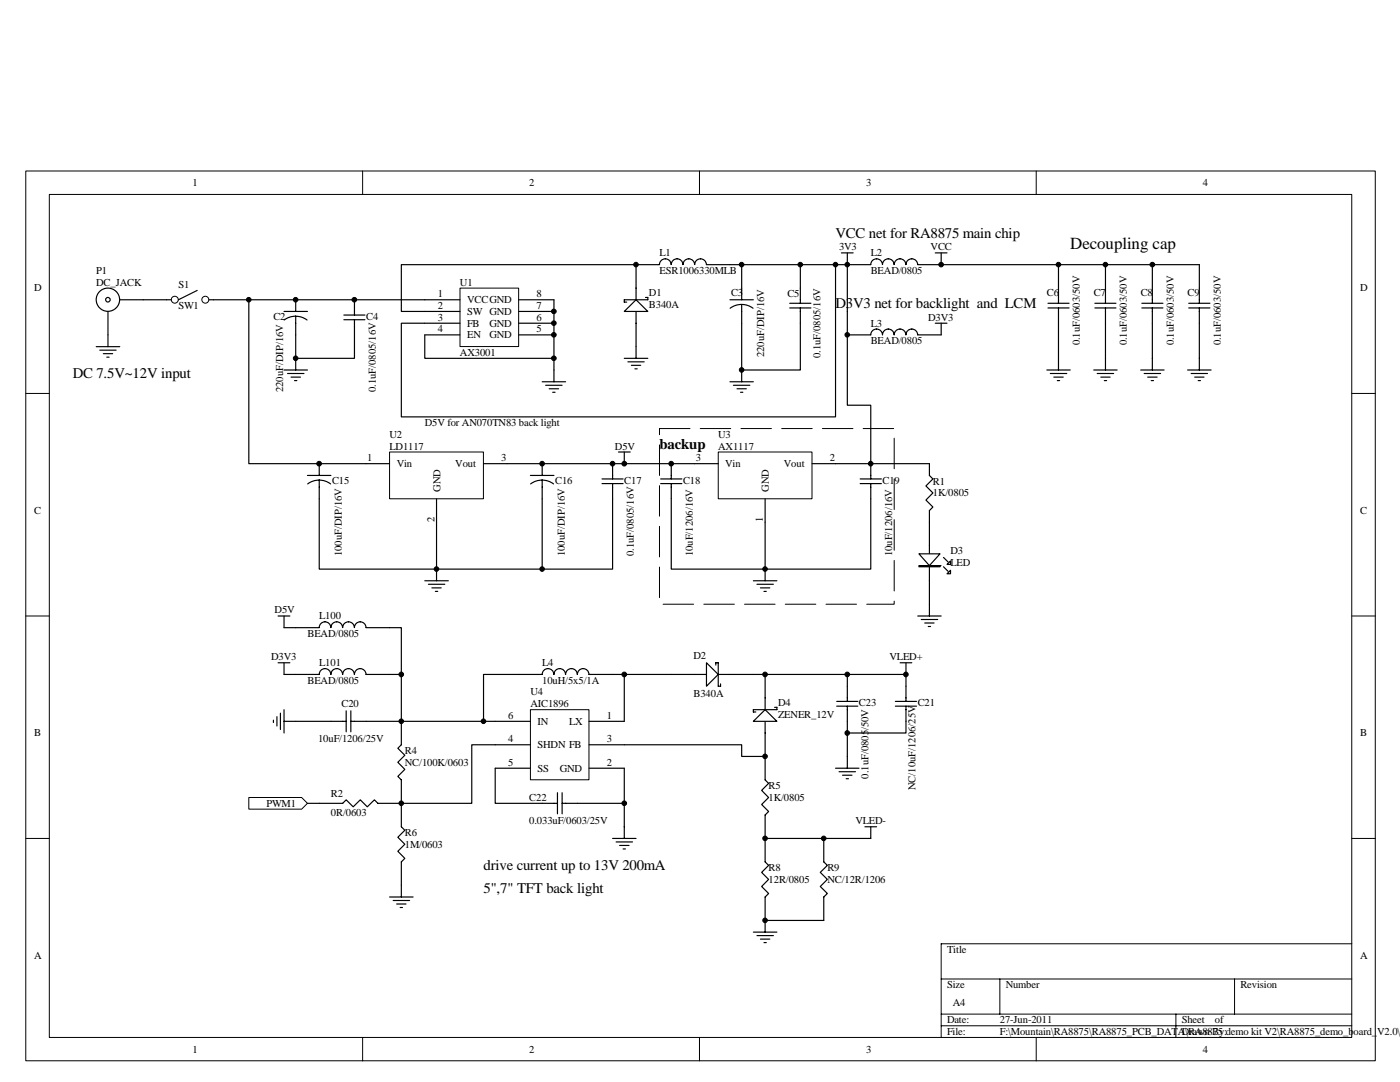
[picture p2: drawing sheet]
<svg xmlns="http://www.w3.org/2000/svg" width="279mm" height="216mm" viewBox="0 0 279 216" stroke-linecap="round" stroke-linejoin="round" font-family="sans-serif">
<g fill="none" stroke="#000" stroke-width=".2">
<path d="M5.1 34.1h269.4v177.6h-269.4zM9.8 38.8h260v168.2h-260zM72.4 34.1v4.7M139.6 34.1v4.7M206.8 34.1v4.7M5.1 78.5h4.7M269.8 78.5h4.7M5.1 122.9h4.7M269.8 122.9h4.7M5.1 167.3h4.7M269.8 167.3h4.7M187.8 195.3h82"/>
<path d="M199.5 195.3v7.1M246.4 195.3v7.1M269.8 188.3h-82v18.7M72.4 207v4.7M139.6 207v4.7M187.8 202.4h82M187.8 204.7h82M206.8 207v4.7M234.7 202.4v4.6"/>
</g>
<path d="M23.9 59.8h4.7M21.5 62.1v4.7" fill="none" stroke="#000" stroke-width=".23"/>
<circle cx="21.5" cy="59.8" r=".46" fill="#fff" stroke="#000" stroke-width=".23"/>
<g fill="none" stroke="#000" stroke-width=".23">
<path d="M28.6 59.8h5.6M39.3 58l-3.7 1.8M41.7 59.8h29v3.1M19.2 69.2h4.7M19.9 69.9h3.3M20.6 70.6h1.9M21.3 71.3h.5M21.5 66.8v2.4M56.7 73.8h4.7M57.4 74.5h3.3M58.1 75.2h1.9M58.8 75.9h.4"/>
<path d="M59 66.8v7M68.6 63.8h4.2M68.6 62.9h4.2M70.7 63.8v7.7h-11.7M108.2 76.2h4.7M108.9 76.9h3.3M109.6 77.6h1.9M110.3 78.3h.5M110.6 73.8v2.4"/>
<circle cx="21.5" cy="59.8" r="2.33"/>
</g>
<g fill="none" stroke="#000" stroke-width=".2">
<circle cx="34.9" cy="59.8" r=".7"/>
<circle cx="41" cy="59.8" r=".7"/>
</g>
<circle cx="59" cy="71.5" r=".46" fill="#000" stroke="#000" stroke-width=".2"/>
<path d="M91.8 57.5h11.7v11.7h-11.7z" fill="#fff"/>
<path d="M91.8 57.5h11.7v11.7h-11.7z" fill="none" stroke="#000" stroke-width=".2"/>
<path d="M70.7 59.8h21.1M103.5 59.8h7.1M84.8 62.1h7M84.8 64.5h7M84.8 66.8h7M103.5 62.1h7.1M103.5 64.5h7.1M103.5 66.8h7.1" fill="none" stroke="#000" stroke-width=".23"/>
<path d="M77.8 90.2h18.7v9.3h-18.7z" fill="#fff"/>
<path d="M77.7 90.2h18.8v9.3h-18.8z" fill="none" stroke="#000" stroke-width=".2"/>
<path d="M73.1 92.5h4.6M87.1 99.5v4.7M96.5 92.5h4.7" fill="none" stroke="#000" stroke-width=".23"/>
<path d="M143.4 90.2h18.7v9.3h-18.7z" fill="#fff"/>
<path d="M143.3 90.2h18.8v9.3h-18.8z" fill="none" stroke="#000" stroke-width=".2"/>
<g fill="none" stroke="#000" stroke-width=".23">
<path d="M49.7 59.8v32.7h23.4M59 59.8v2.3M110.6 59.8v14M126.9 52.8v7M128.8 59.4h.5v.4h-4.7v.5h.5M56.7 62.1h4.7M56.7 63.9a3.8 3.8 0 0 1 4.6 0M59 63.1v3.7M84.8 66.8v4.7h25.8M126.9 62.1v7.1M61.4 94.9h4.6M63.7 95.8l1.4 .3 .9 .5"/>
<path d="M63.7 95.8l-1.4 .3-.9 .5M63.7 95.8v17.8h23.4v-9.4M63.7 92.5v2.4M101.2 92.5h42.1M105.9 94.9h4.7M105.9 96.6a3.8 3.8 0 0 1 4.6 0M108.2 95.8v17.8h-21.1v2.3M108.2 92.5v2.4M120.1 96.5h4.3M120.1 95.6h4.3M122.3 96.5v17.1h-14.1M122.3 92.5v3.1"/>
<path d="M123.4 90.2h2.4M124.6 90.2v2.3M131.8 96.5h4.3M131.8 95.6h4.3M134 96.5v17.1h18.7v-14.1M134 92.5v3.1M162.1 92.5h11.7v3.1M171.7 96.5h4.2M171.7 95.6h4.2M173.8 96.5v17.1h-21.1v2.3M84.8 115.9h4.7M85.5 116.6h3.3"/>
<path d="M86.2 117.3h1.9M86.9 118h.5M150.3 115.9h4.7M151.1 116.6h3.2M151.8 117.3h1.8M152.5 118h.4"/>
</g>
<g fill="#000" stroke="#000" stroke-width=".2">
<circle cx="49.6" cy="59.8" r=".46"/>
<circle cx="110.5" cy="71.5" r=".46"/>
<circle cx="87.1" cy="113.5" r=".46"/>
<circle cx="108.2" cy="113.5" r=".46"/>
<circle cx="152.7" cy="113.5" r=".46"/>
</g>
<path d="M124.6 62.1l2.3-2.3 2.4 2.3z" fill="#fff" stroke="#000" stroke-width=".23"/>
<g fill="none" stroke="#000" stroke-width=".23">
<path d="M138.6 52.8a1.16 1.16 0 0 0-1.1-1.2 1.16 1.16 0 0 0-1.2 1.2 1.18 1.18 0 0 0-1.2-1.2 1.18 1.18 0 0 0-1.2 1.2 1.16 1.16 0 0 0-1.1-1.2 1.16 1.16 0 0 0-1.2 1.2h-51.5v9.3h4.7M138.6 52.8a1.16 1.16 0 0 1 1.2-1.2 1.16 1.16 0 0 1 1.2 1.2M141 52.8h7v7M145.7 59.8h4.6M148 52.8h11.7v7.7M166.8 52.8v30.4h-86.7v-18.7h4.7M167.9 50.5h2.4M169.1 50.5v30.4h4.7v11.6h11.7v2.4l.7 .7-1.4 1.4 1.4 1.4-1.4 1.4 1.4 1.4-.7 .7v2.3M178.4 52.8a1.16 1.16 0 0 0-1.1-1.2 1.16 1.16 0 0 0-1.2 1.2 1.16 1.16 0 0 0-1.2-1.2 1.16 1.16 0 0 0-1.1 1.2h-14.1M178.5 52.8a1.16 1.16 0 0 1 1.1-1.2 1.16 1.16 0 0 1 1.2 1.2M186.6 50.5h2.4M187.8 50.5v2.3h-4.7a1.16 1.16 0 0 0-1.1-1.2 1.16 1.16 0 0 0-1.2 1.2"/>
<path d="M211.2 52.8v7.7M220.6 52.8v7.7M230 52.8v7.7M239.4 52.8v7.7M124.6 71.5h4.7M125.3 72.2h3.3M126 72.9h1.9M126.7 73.6h.5M126.9 69.2v2.3M145.7 76.2h4.6M145.7 61.5a3.8 3.8 0 0 1 4.6 0M146.4 76.9h3.2"/>
<path d="M147.1 77.6h1.8M147.8 78.3h.5M148 60.7v13.1h11.7v-12.4M148 73.8v2.4M157.6 61.4h4.2M157.6 60.5h4.2M178.4 66.8a1.16 1.16 0 0 0-1.1-1.1 1.16 1.16 0 0 0-1.2 1.1 1.16 1.16 0 0 0-1.2-1.1 1.16 1.16 0 0 0-1.1 1.1h-4.7M178.5 66.8a1.16 1.16 0 0 1 1.1-1.1 1.16 1.16 0 0 1 1.2 1.1M186.6 64.5h2.4M187.8 64.5v2.3h-4.7a1.16 1.16 0 0 0-1.1-1.1 1.16 1.16 0 0 0-1.2 1.1M208.9 73.8h4.7M209.1 61.4h4.3"/>
<path d="M209.1 60.5h4.3M209.6 74.5h3.3M210.3 75.2h1.9M211 75.9h.5M211.2 61.4v12.4M218.3 73.8h4.6M218.5 61.4h4.2M218.5 60.5h4.2M219 74.5h3.2M219.7 75.2h1.9M220.4 75.9h.5M220.6 61.4v12.4"/>
<path d="M227.6 73.8h4.7M227.9 61.4h4.2M227.9 60.5h4.2M228.3 74.5h3.3M229 75.2h1.9M229.7 75.9h.5M230 61.4v12.4M237 73.8h4.7M237.2 61.4h4.3M237.2 60.5h4.3M237.7 74.5h3.3M238.4 75.2h1.9"/>
<path d="M239.1 75.9h.5M239.4 61.4v12.4M55.5 132.2h2.3M56.7 132.2v2.4M183.2 122.9h4.6M183.9 123.6h3.2M184.6 124.3h1.8M185.3 125h.4M185.5 120.6v2.3M54.6 143.7v.5M55.3 143v1.9M56 142.3v3.3"/>
<path d="M56.7 141.6v4.7M56.7 143.9h12.4M69.1 141.8v4.2M70 143.9h10.1v4.7l-.7 .7 1.4 1.4-1.4 1.4 1.4 1.4-1.4 1.4 .7 .7v4.7M70 141.8v4.2"/>
</g>
<g fill="#000" stroke="#000" stroke-width=".2">
<circle cx="148" cy="52.8" r=".46"/>
<circle cx="159.7" cy="52.8" r=".46"/>
<circle cx="166.7" cy="52.8" r=".46"/>
<circle cx="148" cy="73.8" r=".46"/>
</g>
<path d="M49.7 159.1h10.5l1.2 1.2-1.2 1.2h-10.5z" fill-rule="evenodd" fill="#fff" stroke="#000" stroke-width=".2"/>
<g fill="none" stroke="#000" stroke-width=".23">
<path d="M110.5 134.6a1.16 1.16 0 0 0-1.1-1.2 1.16 1.16 0 0 0-1.2 1.2h-11.7v9.3M110.6 134.6a1.15 1.15 0 0 1 1.1-1.2 1.15 1.15 0 0 1 1.2 1.2 1.17 1.17 0 0 1 1.1-1.2 1.17 1.17 0 0 1 1.2 1.2M115.2 134.6a1.15 1.15 0 0 1 1.2-1.2 1.15 1.15 0 0 1 1.1 1.2h7.1v9.3M80.1 143.9h18.7M111.3 158.2v4.2M112.2 158.2v4.2M61.4 160.3h7l.7-.7 1.4 1.4 1.4-1.4 1.4 1.4 1.4-1.4 .7 .7h4.7v4.7l.7 .7-1.4 1.4 1.4 1.4-1.4 1.4 1.4 1.4-.7 .7v7M77.7 179h4.7M78.5 179.7h3.2M108.2 160.3h3.1M112.2 160.3h3M122.3 167.3h4.6"/>
<path d="M123 168h3.2M123.7 168.7h1.8M124.4 169.4h.4M124.6 160.3v7M79.2 180.4h1.8M79.9 181.1h.4"/>
</g>
<path d="M105.9 141.6h11.6v14h-11.6z" fill="#fff"/>
<path d="M105.9 141.6h11.6v14h-11.6z" fill="none" stroke="#000" stroke-width=".2"/>
<path d="M134 134.6h7M142.9 132.7v-.5h.4v4.7h.5v-.4M143.3 134.6h7M98.8 143.9h7.1M105.9 153.3h-7.1v7h9.4M105.9 148.6h-11.8v11.7h-14M117.6 153.3h7v7h-9.4M117.6 143.9h7M117.6 148.6h7" fill="none" stroke="#000" stroke-width=".23"/>
<path d="M141 132.2l2.3 2.4-2.3 2.3z" fill="#fff" stroke="#000" stroke-width=".23"/>
<path d="M124.6 134.6h9.4M152.7 134.6v7M152.7 143.9v7M154.6 141.1h.4v.5h-4.7v.5h.5" fill="none" stroke="#000" stroke-width=".23"/>
<path d="M150.3 143.9l2.4-2.3 2.3 2.3z" fill="#fff" stroke="#000" stroke-width=".23"/>
<g fill="none" stroke="#000" stroke-width=".23">
<path d="M185.5 104.2v16.4M188.3 113.1l.9 .9M188.3 111.2l.9 1M150.3 134.6h18.8v5.4M167 140h4.2M169.1 134.6h11.7v5.4M178.7 140h4.2M179.6 132.2h2.4M180.8 132.2v2.4M124.6 148.6h23.4v2.3h4.7v4.7l.7 .7-1.4 1.4 1.4 1.4-1.4 1.4 1.4 1.4-.7 .7v9.4l.7 .7-1.4 1.4 1.4 1.4-1.4 1.4 1.4 1.4-.7 .7v7M166.8 153.3h4.6M167 140.9h4.2"/>
<path d="M167.4 154h3.3M168.1 154.7h1.9M168.9 155.4h.4M169.1 140.9v5.4h11.7v-5.4M169.1 146.3v7M178.7 140.9h4.2M164.4 167.3v4.7l.7 .7-1.4 1.4 1.4 1.4-1.4 1.4 1.4 1.4-.7 .7v4.7h-11.7M172.6 165h2.3M173.8 165v2.3h-21.1M150.3 186h4.7M151.1 186.7h3.2M151.8 187.4h1.8"/>
<path d="M152.5 188.1h.4"/>
</g>
<path d="M131.6 85.5h46.9v35.1h-46.9v-35.1" fill="none" stroke="#000" stroke-width=".2" stroke-dasharray="6.1 2"/>
<g fill="#000" stroke="#000" stroke-width=".2">
<circle cx="59" cy="59.8" r=".46"/>
<circle cx="70.7" cy="59.8" r=".46"/>
<circle cx="126.9" cy="52.8" r=".46"/>
<circle cx="169.1" cy="52.8" r=".46"/>
<circle cx="110.5" cy="62.1" r=".46"/>
<circle cx="110.5" cy="64.5" r=".46"/>
<circle cx="110.5" cy="66.8" r=".46"/>
<circle cx="169.1" cy="66.8" r=".46"/>
<circle cx="63.7" cy="92.5" r=".47"/>
<circle cx="108.2" cy="92.5" r=".46"/>
<circle cx="122.2" cy="92.5" r=".46"/>
<circle cx="124.6" cy="92.5" r=".47"/>
<circle cx="133.9" cy="92.5" r=".46"/>
<circle cx="173.8" cy="92.5" r=".46"/>
</g>
<g fill="#fff" stroke="#000" stroke-width=".23">
<path d="M183.4 110.5h4.2l-2.1 2.4z"/>
<path d="M189 114.5l.7-.7v.7z"/>
<path d="M189.7 111.9v.7h-.7z"/>
<path d="M183.4 112.9h4.2v.2h-4.2z" fill-rule="evenodd"/>
</g>
<path d="M187.8 52.8h51.6M55.5 122.9h2.3M56.7 122.9v2.3h7a1.15 1.15 0 0 1 1.2-1.1 1.15 1.15 0 0 1 1.1 1.1M56.7 134.6h7a1.15 1.15 0 0 1 1.2-1.2 1.15 1.15 0 0 1 1.1 1.2M66 125.2a1.16 1.16 0 0 1 1.2-1.1 1.16 1.16 0 0 1 1.2 1.1M66 134.6a1.16 1.16 0 0 1 1.2-1.2 1.16 1.16 0 0 1 1.2 1.2M68.4 125.2a1.16 1.16 0 0 1 1.2-1.1 1.16 1.16 0 0 1 1.1 1.1M68.4 134.6a1.16 1.16 0 0 1 1.2-1.2 1.16 1.16 0 0 1 1.1 1.2M70.7 134.6a1.16 1.16 0 0 1 1.2-1.2 1.16 1.16 0 0 1 1.2 1.2h7v9.3M70.7 125.2a1.16 1.16 0 0 1 1.2-1.1 1.16 1.16 0 0 1 1.2 1.1h7v9.4" fill="none" stroke="#000" stroke-width=".23"/>
<g fill="#000" stroke="#000" stroke-width=".2">
<circle cx="187.8" cy="52.8" r=".46"/>
<circle cx="211.2" cy="52.8" r=".46"/>
<circle cx="220.6" cy="52.8" r=".46"/>
<circle cx="230" cy="52.8" r=".46"/>
<circle cx="80.1" cy="134.6" r=".46"/>
<circle cx="124.6" cy="134.6" r=".47"/>
<circle cx="152.7" cy="134.6" r=".46"/>
<circle cx="169.1" cy="134.6" r=".46"/>
<circle cx="180.8" cy="134.6" r=".46"/>
<circle cx="80.1" cy="143.9" r=".46"/>
<circle cx="96.5" cy="143.9" r=".46"/>
<circle cx="152.7" cy="150.9" r=".46"/>
<circle cx="169.1" cy="146.3" r=".46"/>
<circle cx="80.1" cy="160.3" r=".46"/>
<circle cx="124.6" cy="160.3" r=".46"/>
<circle cx="152.7" cy="167.3" r=".46"/>
<circle cx="164.4" cy="167.3" r=".46"/>
<circle cx="152.7" cy="183.6" r=".46"/>
</g>
<text font-size="3.4" x="213.6" y="49.7">Decoupling cap</text>
<g font-size="3">
<text x="166.8" y="47.4">VCC net for RA8875 main chip</text>
<text x="166.8" y="61.4">D3V3 net for backlight and LCM</text>
<text x="14.5" y="75.5">DC 7.5V~12V input</text>
<text x="131.6" y="89.6">backup</text>
<text x="96.5" y="173.6">drive current up to 13V 200mA</text>
<text x="96.5" y="178.3">5&quot;,7&quot; TFT back light</text>
</g>
<g font-size="2.1">
<text x="38.4" y="37.1">1</text>
<text x="105.6" y="37.1">2</text>
<text x="172.8" y="37.1">3</text>
<text x="240.1" y="37.1">4</text>
<text x="131.6" y="51.1">L1</text>
<text x="167.4" y="50">3V3</text>
<text x="173.8" y="51.1">L2</text>
<text x="185.7" y="50">VCC</text>
<text x="6.8" y="58.1">D</text>
<text x="19.2" y="54.7">P1</text>
<text x="19.2" y="57">DC_JACK</text>
<text x="35.6" y="57.4">S1</text>
<text x="87.4" y="59.3">1</text>
<text x="91.8" y="57">U1</text>
<text x="107" y="59.3">8</text>
<text x="129.5" y="59.1">D1</text>
<text x="131.6" y="54.7">ESR1006330MLB</text>
<text x="145.9" y="59.1">C3</text>
<text x="157.1" y="59.3">C5</text>
<text x="173.8" y="54.7">BEAD/0805</text>
<text x="208.9" y="59.1">C6</text>
<text x="218.3" y="59.1">C7</text>
<text x="227.6" y="59.1">C8</text>
<text x="237" y="59.1">C9</text>
<text x="271.4" y="58.1">D</text>
<text x="35.6" y="61.7">SW1</text>
<text x="54.6" y="63.8">C2</text>
<text x="73.1" y="63.8">C4</text>
<text x="87.4" y="61.7">2</text>
<text x="87.4" y="64">3</text>
<text x="93.2" y="60.5">VCCGND</text>
<text x="93.2" y="62.8">SW GND</text>
<text x="93.2" y="65.2">FB</text>
<text x="97.7" y="65.2">GND</text>
<text x="107" y="61.7">7</text>
<text x="107" y="64">6</text>
<text x="129.5" y="61.4">B340A</text>
<text x="173.8" y="65.2">L3</text>
<text x="185.3" y="64">D3V3</text>
<text x="87.4" y="66.3">4</text>
<text x="91.8" y="71">AX3001</text>
<text x="93.2" y="67.5">EN</text>
<text x="97.7" y="67.5">GND</text>
<text x="107" y="66.3">5</text>
<text x="152.5" y="71.3" transform="rotate(-90 152.5 71.3)">220uF/DIP/16V</text>
<text x="163.8" y="71.5" transform="rotate(-90 163.8 71.5)">0.1uF/0805/16V</text>
<text x="173.8" y="68.7">BEAD/0805</text>
<text x="215.5" y="68.9" transform="rotate(-90 215.5 68.9)">0.1uF/0603/50V</text>
<text x="224.9" y="68.9" transform="rotate(-90 224.9 68.9)">0.1uF/0603/50V</text>
<text x="234.3" y="68.9" transform="rotate(-90 234.3 68.9)">0.1uF/0603/50V</text>
<text x="243.6" y="68.9" transform="rotate(-90 243.6 68.9)">0.1uF/0603/50V</text>
<text x="56.5" y="78.3" transform="rotate(-90 56.5 78.3)">220uF/DIP/16V</text>
<text x="75" y="78.3" transform="rotate(-90 75 78.3)">0.1uF/0805/16V</text>
<text x="77.7" y="87.4">U2</text>
<text x="77.7" y="89.7">LD1117</text>
<text x="84.8" y="85">D5V for AN070TN83 back light</text>
<text x="122.7" y="89.7">D5V</text>
<text x="143.3" y="87.4">U3</text>
<text x="143.3" y="89.7">AX1117</text>
<text x="73.3" y="92">1</text>
<text x="79.2" y="93.2">Vin</text>
<text x="90.9" y="93.2">Vout</text>
<text x="100" y="92">3</text>
<text x="138.9" y="92">3</text>
<text x="144.7" y="93.2">Vin</text>
<text x="156.4" y="93.2">Vout</text>
<text x="165.6" y="92">2</text>
<text x="66.3" y="96.5">C15</text>
<text x="87.9" y="98.1" transform="rotate(-90 87.9 98.1)">GND</text>
<text x="110.8" y="96.5">C16</text>
<text x="124.6" y="96.5">C17</text>
<text x="136.3" y="96.5">C18</text>
<text x="153.5" y="98.1" transform="rotate(-90 153.5 98.1)">GND</text>
<text x="176.1" y="96.5">C19</text>
<text x="186.2" y="96.7">R1</text>
<text x="186.2" y="99">1K/0805</text>
<text x="6.8" y="102.6">C</text>
<text x="86.7" y="104.2" transform="rotate(-90 86.7 104.2)">2</text>
<text x="152.3" y="104.2" transform="rotate(-90 152.3 104.2)">1</text>
<text x="271.4" y="102.6">C</text>
<text x="68.2" y="111" transform="rotate(-90 68.2 111)">100uF/DIP/16V</text>
<text x="112.7" y="111" transform="rotate(-90 112.7 111)">100uF/DIP/16V</text>
<text x="126.5" y="111" transform="rotate(-90 126.5 111)">0.1uF/0805/16V</text>
<text x="138.2" y="111" transform="rotate(-90 138.2 111)">10uF/1206/16V</text>
<text x="178.1" y="111" transform="rotate(-90 178.1 111)">10uF/1206/16V</text>
<text x="189.7" y="110.5">D3</text>
<text x="189.7" y="112.8">LED</text>
<text x="54.8" y="122.4">D5V</text>
<text x="63.7" y="123.6">L100</text>
<text x="54.1" y="131.8">D3V3</text>
<text x="61.4" y="127.1">BEAD/0805</text>
<text x="138.4" y="131.5">D2</text>
<text x="177.5" y="131.8">VLED+</text>
<text x="61.4" y="136.4">BEAD/0805</text>
<text x="63.7" y="132.9">L101</text>
<text x="108.2" y="132.9">L4</text>
<text x="108.2" y="136.4">10uH/5x5/1A</text>
<text x="68.2" y="141.1">C20</text>
<text x="101.4" y="143.4">6</text>
<text x="105.9" y="138.8">U4</text>
<text x="105.9" y="141.1">AIC1896</text>
<text x="121.1" y="143.4">1</text>
<text x="138.4" y="139">B340A</text>
<text x="155.3" y="140.9">D4</text>
<text x="155.3" y="143.2">ZENER_12V</text>
<text x="171.4" y="140.9">C23</text>
<text x="183.2" y="140.9">C21</text>
<text x="6.8" y="146.9">B</text>
<text x="63.5" y="148.1">10uF/1206/25V</text>
<text x="101.4" y="148.1">4</text>
<text x="107.3" y="144.6">IN</text>
<text x="107.3" y="149.3">SHDN FB</text>
<text x="113.6" y="144.6">LX</text>
<text x="121.1" y="148.1">3</text>
<text x="271.4" y="146.9">B</text>
<text x="80.8" y="150.5">R4</text>
<text x="80.8" y="152.8">NC/100K/0603</text>
<text x="101.4" y="152.8">5</text>
<text x="107.3" y="153.9">SS</text>
<text x="111.7" y="153.9">GND</text>
<text x="121.1" y="152.8">2</text>
<text x="173.4" y="155.4" transform="rotate(-90 173.4 155.4)">0.1uF/0805/50V</text>
<text x="53.2" y="161">PWM1</text>
<text x="66" y="159.1">R2</text>
<text x="105.6" y="159.8">C22</text>
<text x="153.4" y="157.5">R5</text>
<text x="153.4" y="159.8">1K/0805</text>
<text x="182.7" y="157.7" transform="rotate(-90 182.7 157.7)">NC/10uF/1206/25V</text>
<text x="66" y="162.8">0R/0603</text>
<text x="80.8" y="166.8">R6</text>
<text x="105.6" y="164.5">0.033uF/0603/25V</text>
<text x="170.7" y="164.5">VLED-</text>
<text x="80.8" y="169.1">1M/0603</text>
<text x="153.4" y="173.8">R8</text>
<text x="165.1" y="173.8">R9</text>
<text x="153.4" y="176.1">12R/0805</text>
<text x="165.1" y="176.1">NC/12R/1206</text>
<text x="6.8" y="191.3">A</text>
<text x="189" y="190.2">Title</text>
<text x="271.4" y="191.3">A</text>
<text x="189" y="197.2">Size</text>
<text x="200.7" y="197.2">Number</text>
<text x="247.6" y="197.2">Revision</text>
<text x="190.2" y="200.7">A4</text>
<text x="189" y="204.2">Date:</text>
<text x="189" y="206.5">File:</text>
<text x="199.5" y="204.2">27-Jun-2011</text>
<text x="199.5" y="206.5">F:\Mountain\RA8875\RA8875_PCB_DATA\RA8875 demo kit V2\RA8875_demo_board_V2.0\</text>
<text x="235.8" y="204.2">Sheet</text>
<text x="235.8" y="206.5">Drawn By:</text>
<text x="242.4" y="204.2">of</text>
<text x="38.4" y="210">1</text>
<text x="105.6" y="210">2</text>
<text x="172.8" y="210">3</text>
<text x="240.1" y="210">4</text>
</g>
</svg>
